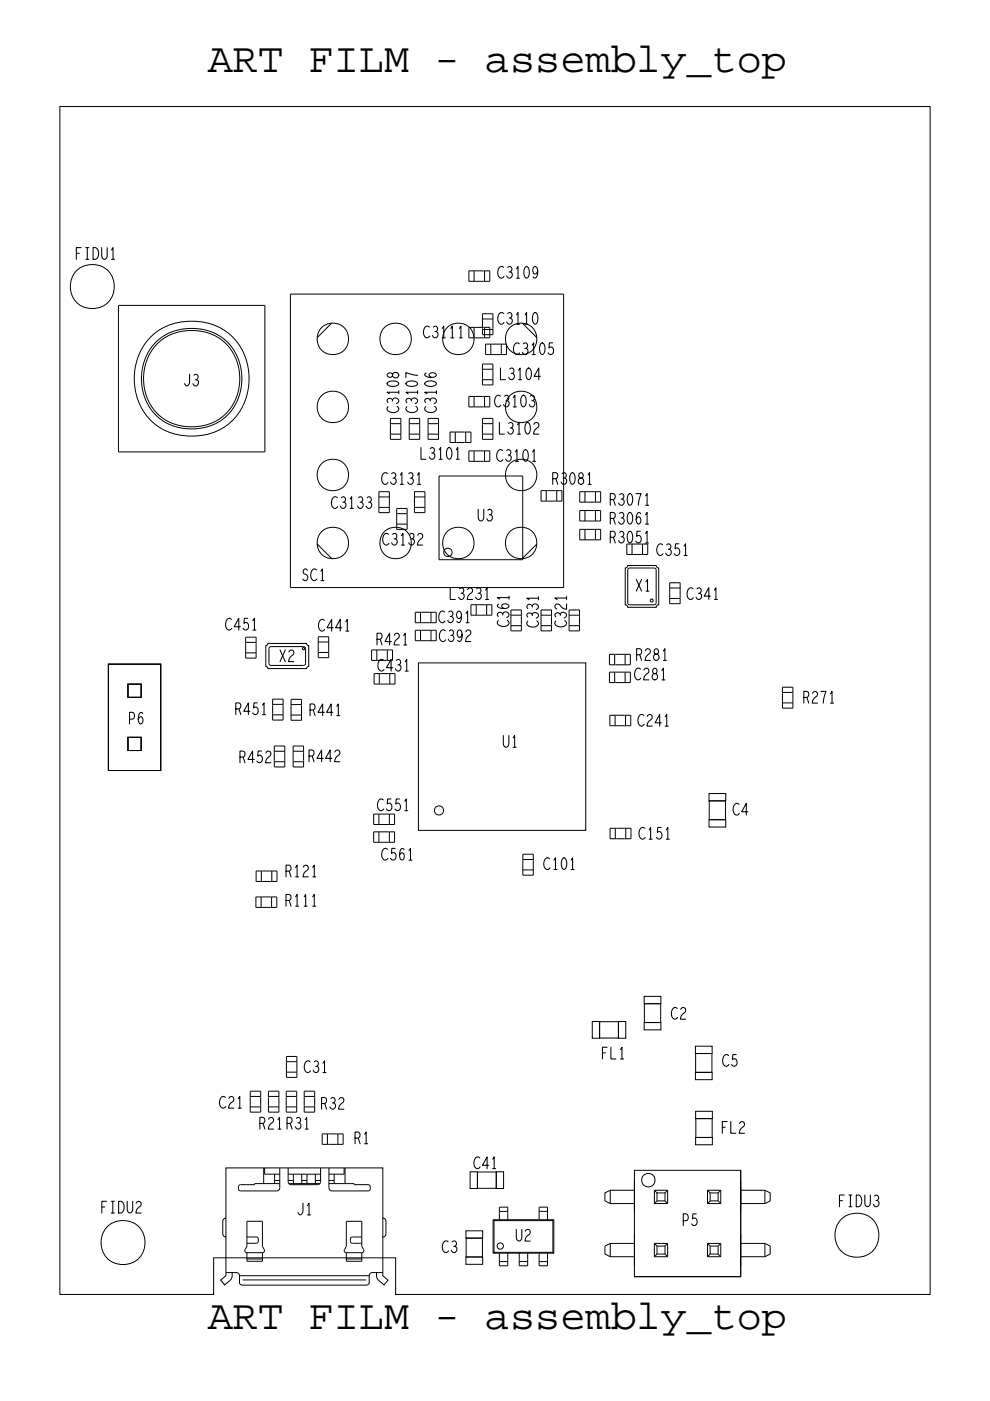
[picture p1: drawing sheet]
<svg xmlns="http://www.w3.org/2000/svg" width="210mm" height="297mm" viewBox="0 0 210 297" stroke-linecap="round" stroke-linejoin="round" font-family="sans-serif">
<!-- layer: Board Outline -->
<path d="M12.7 22.6h184.6v251.8h-113.4v-7.8h-38.6v7.8h-32.6z" fill="none" stroke="#000" stroke-width=".21"/>
<!-- layer: Components -->
<g fill="none" stroke="#000" stroke-width=".21">
<path d="M99.5 59.6h1.1zM99.5 57.4h1.1zM99.5 57.4v2.2zM100.6 59.6h.2zM100.6 57.4v2.2zM100.6 57.4h.2zM100.8 57.4h1.8zM100.8 59.6h1.8zM102.6 59.6h.2zM102.6 57.4h.2zM102.8 59.6h1.1zM102.8 57.4v2.2z"/>
<path d="M102.8 57.4h1.1zM103.9 57.4v2.2zM25.1 64.7h31.1zM25.1 64.7v31.1zM32.4 71a13.1 13.1 0 0 1 16.5 0 12.8 12.8 0 0 1-1.2 19.5 12.9 12.9 0 0 1-16.4-2.2 13 13 0 0 1 1.1-17.3zM33.2 72.4a11.4 11.4 0 0 1 14.9 0 11.2 11.2 0 0 1-1.1 16.7 11.2 11.2 0 0 1-14.8-2.1 11.4 11.4 0 0 1 1-14.6zM33.3 73a10.9 10.9 0 0 1 14.8 0 10.8 10.8 0 0 1-1.1 15.5 10.7 10.7 0 0 1-14.7-2.1 10.9 10.9 0 0 1 1-13.4zM56.2 64.7v31.1zM61.6 62.3h58zM61.6 62.3v62.3zM70.3 68.5l-3 3.1zM99.5 71.6h1.1z"/>
<path d="M99.5 69.4h1.1zM100.6 71.6h.2zM100.6 69.4v2.2zM100.6 69.4h.2zM100.8 69.4h1.8zM100.8 71.6h1.8zM102.3 78.3v.2zM102.3 77.2h2.3zM102.3 77.2v1.1zM102.3 78.5v1.8zM102.3 69.8h2.3zM102.3 69.6v.2z"/>
<path d="M102.3 67.6v.2zM102.3 66.5h2.3zM102.3 66.5v1.1zM102.3 67.8v1.8zM102.3 69.8v1.2zM102.3 78.3h2.3zM102.3 67.6h2.3zM102.3 71h2.3zM102.6 71.6h.2zM102.6 69.4h.2zM102.8 71.6h1.1zM102.8 69.4v2.2z"/>
<path d="M102.8 69.4h1.1zM103 75.2h1.1zM103 73h1.1zM103 73v2.2zM103.9 69.4v2.2zM104.1 73v2.2zM104.1 73h.2zM104.1 75.2h.2zM104.3 73h1.8zM104.3 75.2h1.8zM104.6 78.3v.2zM104.6 77.2v1.1z"/>
<path d="M104.6 78.5v1.8zM104.6 69.8v1.2zM106.1 75.2h.2zM106.1 73h.2zM106.3 75.2h1.1zM106.3 73v2.2zM106.3 73h1.1zM107.4 73v2.2zM110.8 68.5l3.1 3.1zM119.6 62.3v62.3zM25.1 95.8h31.1zM82.8 92h2.2z"/>
<path d="M82.8 91.8v.2zM82.8 89.8v.2zM82.8 88.7v1.1zM82.8 90v1.8zM82.8 92v1.1zM82.8 89.8h2.2zM82.8 93.1h2.2zM85 89.8v.2zM85 91.8v.2zM85 88.7v1.1zM85 90v1.8zM85 92v1.1z"/>
<path d="M86.8 92h2.2zM86.8 91.8v.2zM86.8 89.8v.2zM86.8 88.7v1.1zM86.8 90v1.8zM86.8 92v1.1zM86.8 89.8h2.2zM86.8 93.1h2.2zM89 89.8v.2zM89 91.8v.2zM89 88.7v1.1zM89 90v1.8z"/>
<path d="M89 92v1.1zM90.8 92h2.2zM90.8 91.8v.2zM90.8 89.8v.2zM90.8 88.7v1.1zM90.8 90v1.8zM90.8 92v1.1zM90.8 89.8h2.2zM90.8 93.1h2.2zM93 89.8v.2zM93 91.8v.2zM93 88.7v1.1z"/>
<path d="M93 90v1.8zM93 92v1.1zM95.5 91.6h1.1zM95.5 91.6v2.2zM96.6 91.6v2.2zM96.6 91.6h.2zM96.8 91.6h1.8zM98.6 91.6h.2zM98.8 93.8h1.1zM98.8 91.6v2.2zM98.8 91.6h1.1zM99.5 86.3h1.1z"/>
<path d="M99.5 97.8h1.1zM99.5 84h1.1zM99.5 84v2.3zM99.5 95.6h1.1zM99.5 95.6v2.2zM99.9 91.6v2.2zM100.6 86.3h.2zM100.6 97.8h.2zM100.6 84v2.3zM100.6 84h.2zM100.6 95.6v2.2zM100.6 95.6h.2z"/>
<path d="M100.8 84h1.8zM100.8 95.6h1.8zM100.8 86.3h1.8zM100.8 97.8h1.8zM102.3 80.5h2.3zM102.3 80.3v.2zM102.3 80.5v1.1zM102.3 92h2.3zM102.3 91.8v.2zM102.3 89.8v.2zM102.3 88.7h2.3zM102.3 88.7v1.1z"/>
<path d="M102.3 90v1.8zM102.3 92v1.1zM102.3 81.6h2.3zM102.3 89.8h2.3zM102.3 93.1h2.3zM102.6 86.3h.2zM102.6 97.8h.2zM102.6 84h.2zM102.6 95.6h.2zM102.8 86.3h1.1zM102.8 97.8h1.1zM102.8 84v2.3z"/>
<path d="M102.8 84h1.1zM102.8 95.6v2.2zM102.8 95.6h1.1zM103.9 95.6v2.2zM104.6 80.3v.2zM104.6 80.5v1.1zM67.3 115.3l3.1 3.1zM80.4 107.6h2.2zM80.4 107.3v.3zM80.4 105.3v.3zM80.4 104.2h2.2zM80.4 104.2v1.1z"/>
<path d="M80.4 105.6v1.7zM80.4 107.6v1.1zM80.4 105.3h2.2zM80.4 108.7h2.2zM82.6 105.3v.3zM82.6 107.3v.3zM82.6 104.2v1.1zM82.6 105.6v1.7zM82.6 107.6v1.1zM84.1 111.1h2.3zM84.1 110.9v.2zM84.1 108.9v.2z"/>
<path d="M84.1 111.1v1.1zM84.1 109.1v1.8zM84.1 107.8h2.3zM84.1 107.8v1.1zM84.1 108.9h2.3zM86.4 108.9v.2zM86.4 110.9v.2zM86.4 111.1v1.1zM86.4 109.1v1.8zM86.4 107.8v1.1zM87.9 107.6h2.2zM87.9 107.3v.3z"/>
<path d="M87.9 105.3v.3zM87.9 104.2h2.2zM87.9 104.2v1.1zM87.9 105.6v1.7zM87.9 107.6v1.1zM87.9 105.3h2.2zM87.9 108.7h2.2zM90.1 105.3v.3zM90.1 107.3v.3zM90.1 104.2v1.1zM90.1 105.6v1.7zM90.1 107.6v1.1z"/>
<path d="M93.1 118.7h17.8zM93.1 100.9v17.8zM93.1 100.9h17.8zM110.8 118.4l3.1-3.1zM110.9 100.9v17.8zM114.8 106.2h1.1zM114.8 104h1.1zM114.8 104v2.2zM115.9 104v2.2zM115.9 106.2h.2zM116.1 106.2h1.8zM117.9 106.2h.2z"/>
<path d="M118.1 106.2h1.1zM118.1 104v2.2zM119.2 104v2.2zM123 106.5h1.1zM123 110.4h1.1zM123 114.4h1.1zM123 104.2h1.1zM123 104.2v2.3zM123 108.2h1.1zM123 108.2v2.2zM123 112.2h1.1zM123 112.2v2.2z"/>
<path d="M124.1 106.5h.2zM124.1 110.4h.2zM124.1 114.4h.2zM124.1 104.2v2.3zM124.1 104.2h.2zM124.1 108.2v2.2zM124.1 108.2h.2zM124.1 112.2v2.2zM124.1 112.2h.2zM124.3 104.2h1.8zM124.3 108.2h1.8zM124.3 112.2h1.8z"/>
<path d="M124.3 106.5h1.8zM124.3 110.4h1.8zM124.3 114.4h1.8zM126.1 106.5h.2zM126.1 110.4h.2zM126.1 114.4h.2zM126.1 104.2h.2zM126.1 108.2h.2zM126.1 112.2h.2zM126.3 106.5h1.1zM126.3 110.4h1.1zM126.3 114.4h1.1z"/>
<path d="M126.3 104.2v2.3zM126.3 104.2h1.1zM126.3 108.2v2.2zM126.3 108.2h1.1zM126.3 112.2v2.2zM126.3 112.2h1.1zM127.4 104.2v2.3zM127.4 108.2v2.2zM127.4 112.2v2.2zM133 117.5h1.1zM133 115.3v2.2zM133.2 119.9h6l.1 .3 .4 .2v7.8l-.3 .2-.2 .3h-6l-.2-.3-.4-.2v-7.8l.4-.1z"/>
<path d="M134.1 117.5h.2zM134.1 115.3v2.2zM134.3 117.5h1.8zM136.1 117.5h.2zM136.3 117.5h1.1zM136.3 115.3v2.2zM137.4 115.3v2.2zM52.1 138.4h2.2zM52.1 138.2v.2zM52.1 136.2v.2zM52.1 135.1v1.1zM52.1 136.4v1.8z"/>
<path d="M52.1 138.4v1.1zM52.1 136.2h2.2zM52.1 139.5h2.2zM54.3 136.2v.2zM54.3 138.2v.2zM54.3 135.1v1.1zM54.3 136.4v1.8zM54.3 138.4v1.1zM56.8 136.4h8.2l.2 .3 .3 .2v4.4l-.3 .1-.2 .3h-8.2l-.1-.3-.3-.1v-4.4l.3-.2zM57.1 137.5v3.1zM57.5 137.1h6.9zM57.5 137.1l-.3 .1-.1 .3"/>
<path d="M61.6 124.6h58zM64.2 137.4h.4v.3h-.4zM64.4 137.1l.3 .1 .1 .3M64.8 137.5v3.1zM67.5 138.3h2.2zM67.5 138.1v.2zM67.5 136.1v.2zM67.5 135v1.1zM67.5 136.3v1.8zM67.5 138.3v1.1zM67.5 136.1h2.2zM67.5 139.4h2.2z"/>
<path d="M69.7 136.1v.2zM69.7 138.1v.2zM69.7 135v1.1zM69.7 136.3v1.8zM69.7 138.3v1.1zM78.8 137.8v2.2zM79.9 137.8v2.2zM82.1 137.8v2.2zM83.3 137.8v2.2zM88.1 135.8h1.1zM88.1 132h1.1zM88.1 133.6h1.1z"/>
<path d="M88.1 133.6v2.2zM88.1 129.8h1.1zM88.1 129.8v2.2zM89.2 135.8h.2zM89.2 132h.2zM89.2 133.6v2.2zM89.2 133.6h.2zM89.2 129.8v2.2zM89.2 129.8h.2zM89.4 133.6h1.8zM89.4 129.8h1.8zM89.4 135.8h1.8z"/>
<path d="M89.4 132h1.8zM91.2 133.6h.2zM91.2 129.8h.2zM91.2 135.8h.2zM91.2 132h.2zM91.4 135.8h1.1zM91.4 132h1.1zM91.4 133.6v2.2zM91.4 133.6h1.1zM91.4 129.8v2.2zM91.4 129.8h1.1zM101 130.4h.2z"/>
<path d="M101.2 130.4h1.8zM103 130.4h.2zM103.2 130.4h1.1zM103.2 128.2v2.2zM108.4 132.6h2.2zM108.4 129.3h2.2zM108.4 130.4h2.2zM108.4 133.7h2.2zM114.8 132.6h2.2zM114.8 129.3h2.2zM114.8 130.4h2.2zM114.8 133.7h2.2z"/>
<path d="M120.7 132.6h2.2zM120.7 129.3h2.2zM120.7 130.4h2.2zM120.7 133.7h2.2zM122.9 130.4v.2zM122.9 132.4v.2zM122.9 129.3v1.1zM122.9 130.6v1.8zM122.9 132.6v1.1zM129.3 138.7h1.1zM129.3 138.7v2.2zM130.4 138.7h.2z"/>
<path d="M130.4 138.7v2.2zM130.6 138.7h1.8zM132.4 138.7h.2zM132.6 138.7h1.1zM132.6 138.7v2.2zM133.2 127.8l.1 .3 .3 .1M133.2 120.8v7zM133.6 120.4h5.1zM133.6 128.2h5.1zM133.6 120.4l-.3 .2-.1 .2M138 127.1h.5v.4h-.5zM138.7 120.4l.4 .1 .1 .3"/>
<path d="M139.2 127.8l-.2 .3-.3 .1M139.2 120.8v7zM142.1 126.9h2.2zM142.1 126.6v.3zM142.1 124.6v.3zM142.1 123.5h2.2zM142.1 123.5v1.1zM142.1 124.9v1.7zM142.1 126.9v1.1zM142.1 124.6h2.2zM142.1 128h2.2zM144.3 124.6v.3z"/>
<path d="M144.3 126.6v.3zM144.3 123.5v1.1zM144.3 124.9v1.7zM144.3 126.9v1.1zM23 140.8h11.1v22.5h-11.1zM27.1 145h2.8v2.8h-2.8zM27.1 156.3h2.8v2.8h-2.8zM57.1 140.6l.1 .3 .3 .2M57.5 141.1h6.9zM57.8 151.5h2.2zM57.8 148.2h2.2zM57.8 149.3h2.2z"/>
<path d="M57.8 152.6h2.2zM58.2 158.2h2.2zM58.2 159.3h2.2zM60 149.3v.2zM60 151.3v.2zM60 148.2v1.1zM60 149.5v1.8zM60 151.5v1.1zM60.4 159.3v.2zM60.4 158.2v1.1zM60.4 159.5v1.8zM61.7 151.6h2.3z"/>
<path d="M61.7 151.4v.2zM61.7 149.4v.2zM61.7 148.3h2.3zM61.7 148.3v1.1zM61.7 149.6v1.8zM61.7 151.6v1.1zM61.7 149.4h2.3zM61.7 152.7h2.3zM62.2 159.3v.2zM62.2 158.2h2.2zM62.2 158.2v1.1zM62.2 159.5v1.8z"/>
<path d="M62.2 159.3h2.2zM64 149.4v.2zM64 151.4v.2zM64 148.3v1.1zM64 149.6v1.8zM64 151.6v1.1zM64.8 140.6l-.1 .3-.3 .2M79.4 145h1.1zM79.4 142.8v2.2zM80.5 145h.2zM80.5 142.8v2.2zM80.7 145h1.8z"/>
<path d="M82.5 145h.2zM82.7 145h1.1zM82.7 142.8v2.2zM83.8 142.8v2.2zM88.8 140.5h35.4v35.5h-35.4zM129.3 140.9h1.1zM129.3 144.7h1.1zM129.3 142.5h1.1zM129.3 142.5v2.2zM129.4 153.8h1.1zM129.4 151.6h1.1zM129.4 151.6v2.2z"/>
<path d="M130.4 140.9h.2zM130.4 144.7h.2zM130.4 142.5v2.2zM130.4 142.5h.2zM130.5 153.8h.2zM130.5 151.6v2.2zM130.5 151.6h.2zM130.6 142.5h1.8zM130.6 140.9h1.8zM130.6 144.7h1.8zM130.7 153.8h1.8zM130.7 151.6h1.8z"/>
<path d="M132.4 140.9h.2zM132.4 144.7h.2zM132.4 142.5h.2zM132.5 153.8h.2zM132.5 151.6h.2zM132.6 140.9h1.1zM132.6 144.7h1.1zM132.6 142.5v2.2zM132.6 142.5h1.1zM132.7 153.8h1.1zM132.7 151.6v2.2zM132.7 151.6h1.1z"/>
<path d="M133.8 151.6v2.2zM166 149h2.2zM166 148.8v.2zM166 146.8v.2zM166 145.7h2.2zM166 145.7v1.1zM166 147v1.8zM166 149v1.1zM166 146.8h2.2zM166 150.1h2.2zM168.2 146.8v.2zM168.2 148.8v.2z"/>
<path d="M168.2 145.7v1.1zM168.2 147v1.8zM168.2 149v1.1zM58.2 161.5h2.2zM58.2 162.6h2.2zM60.4 161.3v.2zM60.4 161.5v1.1zM62.2 161.5h2.2zM62.2 161.3v.2zM62.2 161.5v1.1zM62.2 162.6h2.2zM79.3 178.6h1.1z"/>
<path d="M79.3 174.8h1.1zM79.3 176.3h1.1zM79.3 176.3v2.3zM79.3 172.6v2.2zM80.4 174.8h.2zM80.4 176.3h.2zM80.4 176.3v2.3zM80.4 172.6v2.2zM80.6 176.3h1.8zM80.6 174.8h1.8zM82.4 176.3h.2zM82.4 174.8h.2z"/>
<path d="M82.6 174.8h1.1zM82.6 176.3h1.1zM82.6 176.3v2.3zM82.6 172.6v2.2zM83.7 176.3v2.3zM83.7 172.6v2.2zM129.4 177.8h1.1zM129.4 175.6h1.1zM129.4 175.6v2.2zM130.5 177.8h.2zM130.5 175.6h.2zM130.5 175.6v2.2z"/>
<path d="M130.7 175.6h1.8zM130.7 177.8h1.8zM132.5 177.8h.2zM132.5 175.6h.2zM132.7 177.8h1.1zM132.7 175.6h1.1zM132.7 175.6v2.2zM133.8 175.6v2.2zM150.4 168.2h3.5v1.6h-3.5zM150.4 173.8h3.5v1.5h-3.5zM150.4 169.8h3.5v4h-3.5zM54.3 192.4h1.1z"/>
<path d="M54.3 190.1h1.1zM54.3 190.1v2.3zM54.3 186.9h1.1zM54.3 184.6h1.1zM54.3 184.6v2.3zM55.4 192.4h.2zM55.4 190.1v2.3zM55.4 190.1h.2zM55.4 186.9h.3zM55.4 184.6v2.3zM55.4 184.6h.3zM55.6 190.1h1.8z"/>
<path d="M55.6 192.4h1.8zM55.7 184.6h1.7zM55.7 186.9h1.7zM57.4 192.4h.2zM57.4 190.1h.2zM57.4 186.9h.3zM57.4 184.6h.3zM57.6 192.4h1.1zM57.6 190.1v2.3zM57.6 190.1h1.1zM57.7 186.9h1.1zM57.7 184.6v2.3z"/>
<path d="M57.7 184.6h1.1zM58.7 190.1v2.3zM58.8 184.6v2.3zM110.9 184.4h2.2zM110.9 184.2v.2zM110.9 182.2v.2zM110.9 184.4v1.1zM110.9 182.4v1.8zM110.9 181.1h2.2zM110.9 181.1v1.1zM110.9 182.2h2.2zM110.9 185.5h2.2z"/>
<path d="M113.1 182.2v.2zM113.1 184.2v.2zM113.1 184.4v1.1zM113.1 182.4v1.8zM113.1 181.1v1.1zM125.6 216.5h1.6v3.6h-1.6zM127.2 216.6h4v3.5h-4zM131.2 216.5h1.5v3.6h-1.5zM136.6 211.2h3.6v1.6h-3.6zM136.6 216.8h3.6v1.5h-3.6zM136.7 212.8h3.4v4h-3.4zM53.1 232.4v.3z"/>
<path d="M53.1 231.3h2.2zM53.1 231.3v1.1zM53.1 234.7h2.2zM53.1 234.4v.3zM53.1 234.7v1.1zM53.1 232.7v1.7zM53.1 232.4h2.2zM53.1 235.8h2.2zM55.3 232.4v.3zM55.3 231.3v1.1zM55.3 234.4v.3zM55.3 234.7v1.1z"/>
<path d="M55.3 232.7v1.7zM56.9 232.4v.3zM56.9 231.3h2.3zM56.9 231.3v1.1zM56.9 234.7h2.3zM56.9 234.4v.3zM56.9 234.7v1.1zM56.9 232.7v1.7zM56.9 232.4h2.3zM59.2 232.4v.3zM59.2 231.3v1.1zM59.2 234.4v.3z"/>
<path d="M59.2 234.7v1.1zM59.2 232.7v1.7zM60.7 232.4v.3zM60.7 231.3h2.2zM60.7 231.3v1.1zM60.7 234.7h2.2zM60.7 234.4v.3zM60.7 234.7v1.1zM60.7 232.7v1.7zM60.7 232.4h2.2zM60.8 227.3h2.2zM60.8 227.1v.2z"/>
<path d="M60.8 225.1v.2zM60.8 224h2.2zM60.8 224v1.1zM60.8 225.3v1.8zM60.8 227.3v1.1zM60.8 225.1h2.2zM60.8 228.4h2.2zM62.9 232.4v.3zM62.9 231.3v1.1zM62.9 234.4v.3zM62.9 234.7v1.1zM62.9 232.7v1.7z"/>
<path d="M63 225.1v.2zM63 227.1v.2zM63 224v1.1zM63 225.3v1.8zM63 227.3v1.1zM64.5 232.4v.3zM64.5 231.3h2.2zM64.5 231.3v1.1zM64.5 234.7h2.2zM64.5 234.4v.3zM64.5 232.7v1.7zM64.5 234.7v1.1z"/>
<path d="M64.5 232.4h2.2zM147.5 221.8h3.6v1.5h-3.6zM147.5 227.3h3.6v1.6h-3.6zM147.6 235.6h3.5v1.5h-3.5zM147.6 223.3h3.4v4h-3.4zM147.6 237.1h3.5v4h-3.5zM47.9 247.6h33.3v10.6l.5 .2 .2 .5v2.8l-.3 .4-.4 .1v8.2l1.1 1-.8 1-1.4-1.3-.2-.5v-.8h-.9l-.4 .1-.3 .3v1.9l-.6 .3h-26.3l-.6-.3v-1.7l-.2-.4-.3-.2h-1l-.1 .8-.2 .6-1.3 1.2-.9-1 1.1-1v-8.2l-.4-.2-.2-.4v-2.8l.2-.4 .4-.2zM47.9 258.2v4zM50.6 251.6v.4zM50.6 252l.1 .3 .3 .2M51 252.5h7.7zM51 251.1h1.3z"/>
<path d="M51 251.1l-.3 .2-.1 .3M52.3 251.1h.7zM52.4 258.9v5.3zM52.4 258.9h3.3zM53 251.1h1zM54 250.9v.2zM54 250.9h5.3zM55.7 258.9v5.3zM55.9 247.6v3.3zM56.1 248.9h3.2zM56.1 247.6v1.3zM58.2 250.3v.6z"/>
<path d="M58.2 249.8v.5zM58.2 248.9v.9zM58.2 250.3h1.1zM59.3 247.6v4.2zM59.3 251.8l-.2 .5-.4 .2M61.1 247.6v2.9zM61.1 248.9h6.9zM61.1 250.3h1.1zM61.1 250.5l.2 .4 .5 .2M61.3 250.9h6.5zM61.8 251.1h5.5zM62.2 248.9v.9z"/>
<path d="M62.2 249.8v.5zM62.2 250.3v.6zM64 250.3v.6zM64 249.8v.5zM64 248.9v.9zM64 250.3h1.1zM65.1 248.9v.9zM65.1 249.8v.5zM65.1 250.3v.6zM66.9 250.3v.6zM66.9 249.8v.5zM66.9 248.9v.9z"/>
<path d="M66.9 250.3h1.1zM68 247.6v2.9zM68 250.5l-.2 .4-.5 .2M68.3 242.6h1.2zM68.3 240.4h1.2zM68.3 240.4v2.2zM69.5 242.6h.2zM69.5 240.4v2.2zM69.5 240.4h.2zM69.7 240.4h1.8zM69.7 242.6h1.8zM69.8 247.6v4.2z"/>
<path d="M69.8 248.9h3.2zM69.8 250.3h1.1zM69.8 251.8l.2 .5 .4 .2M69.8 250.9h5.3zM70.4 252.5h7.7zM70.9 248.9v.9zM70.9 249.8v.5zM70.9 250.3v.6zM71.5 240.4h.2zM71.5 242.6h.2zM71.7 242.6h1.1zM71.7 240.4v2.2z"/>
<path d="M71.7 240.4h1.1zM72.8 240.4v2.2zM73 247.6v1.3zM73.2 247.6v3.3zM73.5 258.9v5.3zM73.5 258.9h3.2zM75.1 251.1h1zM75.1 250.9v.2zM76.1 251.1h.7zM76.7 258.9v5.3zM76.8 251.1h1.3zM78.1 251.1l.3 .2 .1 .3"/>
<path d="M78.5 251.6v.4zM78.5 252l-.1 .3-.3 .2M81.2 258.2v4zM99.7 248.4h1.6v3.6h-1.6zM101.3 248.5h4v3.4h-4zM104.6 258.6l.2 .2zM104.6 258.6v7.1zM104.6 258.6h1.3zM104.8 258.8v6.7zM104.8 258.8h12.5zM105.3 248.4h1.5v3.6h-1.5zM105.9 258.6h1.8z"/>
<path d="M105.9 256.8h1.8zM105.9 255.9h1.8zM105.9 255.9v.9zM105.9 257.2v1.4zM105.9 256.8v.4zM107.7 255.9v.9zM107.7 257.2v1.4zM107.7 256.8v.4zM107.7 258.6h6.7zM114.4 255.9h1.7zM114.4 255.9v.9zM114.4 257.2v1.4z"/>
<path d="M114.4 256.8v.4zM114.4 258.6h1.7zM114.4 256.8h1.7zM116.1 258.6h1.4zM116.1 255.9v.9zM116.1 257.2v1.4zM116.1 256.8v.4zM117.3 258.8l.2-.2zM117.3 258.8v6.7zM117.5 258.6v7.1zM128.3 252.9l1.1-.6h5.2v2.8h-5.2l-1.1-.5zM129.4 252.3v2.8z"/>
<path d="M134.6 250.4v6.7zM134.6 248.1h22.5v22.5h-22.5zM138.8 252.3h2.8zM138.8 252.3l.6 .6zM138.8 255.1h2.8zM138.8 252.3v2.8zM139.4 252.9h1.7zM139.4 254.6h1.7zM139.4 252.9v1.7zM139.4 254.6l-.6 .5zM141.1 252.9v1.7zM141.1 254.6l.5 .5z"/>
<path d="M141.6 252.3l-.5 .6zM141.6 252.3v2.8zM147.6 241.1h3.5v1.6h-3.5zM150.1 252.3l.5 .6zM150.1 252.3h2.8zM150.1 255.1h2.8zM150.1 252.3v2.8zM150.6 254.6h1.7zM150.6 252.9v1.7zM150.6 254.6l-.5 .5zM150.6 252.9h1.7zM152.3 254.6l.6 .5z"/>
<path d="M152.3 252.9v1.7zM152.9 252.3l-.6 .6zM152.9 252.3v2.8zM157.1 252.3h5.1l1.2 .6v1.7l-1.2 .5h-5.1zM157.1 250.4v6.7zM157.1 248.1v22.5zM162.2 252.3v2.8zM47.9 269.8h1.4zM50.8 270.4h27.5zM51.5 271.3h26.2zM52 264.9v.4l.4 .3M52.4 263.6h.2z"/>
<path d="M52.4 262.2h2zM52.4 264.2l-.4 .7zM52.4 266.9v.5zM52.4 265.6v1.3zM52.4 267.4h3.3zM52.4 265.6h3.3zM52.4 266.9h3.3zM52.6 263.6h1.8zM54.4 262.2l.3 .2 .1 .3M54.8 262.7v.4zM54.8 263.1l-.1 .3-.3 .2M55.7 265.6v1.3z"/>
<path d="M55.7 266.9v.5zM55.7 264.2l.3 .7zM56 264.9v.4l-.3 .3M73.1 264.9v.4l.4 .3M73.5 264.2l-.4 .7zM73.5 266.9v.5zM73.5 265.6v1.3zM73.5 267.4h3.2zM73.5 265.6h3.2zM73.5 266.9h3.2zM74.3 262.7v.4zM74.3 263.1l.1 .3 .4 .2"/>
<path d="M74.8 263.6h1.7zM74.8 262.2h1.9zM74.8 262.2l-.3 .2-.2 .3M76.5 263.6h.2zM76.7 265.6v1.3zM76.7 266.9v.5zM76.7 264.2l.4 .7zM77.1 264.9v.4l-.4 .3M79.9 269.8h1.3zM98.8 260.9h3.6v1.6h-3.6zM98.8 266.5h3.6v1.5h-3.6zM98.9 262.5h3.4v4h-3.4z"/>
<path d="M104.6 265.7l.2-.2zM104.6 265.7h1.3zM104.8 265.5h12.5zM105.9 268.3h1.8zM105.9 267.4v.9zM105.9 265.7h1.8zM105.9 265.7v1.3zM105.9 267.4h1.8zM105.9 267v.4zM107.7 267.4v.9zM107.7 265.7h2.4zM107.7 265.7v1.3z"/>
<path d="M107.7 267v.4zM110.1 268.3h1.8zM110.1 267.4v.9zM110.1 265.7h1.8zM110.1 265.7v1.3zM110.1 267.4h1.8zM110.1 267v.4zM111.9 267.4v.9zM111.9 265.7h2.5zM111.9 265.7v1.3zM111.9 267v.4zM114.4 268.3h1.7z"/>
<path d="M114.4 267.4v.9zM114.4 265.7h1.7zM114.4 265.7v1.3zM114.4 267.4h1.7zM114.4 267v.4zM116.1 267.4v.9zM116.1 265.7h1.4zM116.1 265.7v1.3zM116.1 267v.4zM117.3 265.5l.2 .2zM128.3 264.2l1.1-.6zM128.3 265.8l1.1 .6z"/>
<path d="M128.3 264.2v1.6zM129.4 266.4h5.2zM129.4 263.6h5.2zM129.4 263.6v2.8zM134.6 261.6v6.8zM134.6 270.6h22.5zM138.8 263.6h2.8zM138.8 266.4h2.8zM138.8 263.6v2.8zM138.8 263.6l.6 .6zM139.4 264.2h1.7zM139.4 265.8h1.7z"/>
<path d="M139.4 264.2v1.6zM139.4 265.8l-.6 .6zM141.1 264.2v1.6zM141.1 265.8l.5 .6zM141.6 263.6v2.8zM141.6 263.6l-.5 .6zM150.1 263.6l.5 .6zM150.1 263.6h2.8zM150.1 266.4h2.8zM150.1 263.6v2.8zM150.6 265.8h1.7zM150.6 264.2v1.6z"/>
<path d="M150.6 265.8l-.5 .6zM150.6 264.2h1.7zM152.3 265.8l.6 .6zM152.3 264.2v1.6zM152.9 263.6v2.8zM152.9 263.6l-.6 .6zM157.1 263.6h5.1zM157.1 266.4h5.1zM157.1 261.6v6.8zM162.2 263.6v2.8zM162.2 263.6l1.2 .6zM162.2 266.4l1.2-.6z"/>
<path d="M163.4 264.2v1.6z"/>
<circle cx="19.6" cy="60.8" r="4.7"/>
<circle cx="70.6" cy="71.9" r="3.4"/>
<circle cx="83.9" cy="71.9" r="3.4"/>
<circle cx="97.2" cy="71.9" r="3.4"/>
<circle cx="110.5" cy="71.9" r="3.4"/>
<circle cx="70.6" cy="86.3" r="3.4"/>
<circle cx="110.5" cy="86.3" r="3.4"/>
<circle cx="70.6" cy="100.7" r="3.4"/>
<circle cx="70.6" cy="115.1" r="3.4"/>
<circle cx="83.9" cy="115.1" r="3.4"/>
<circle cx="95" cy="117.1" r=".89"/>
<circle cx="97.2" cy="115.1" r="3.4"/>
<circle cx="110.5" cy="100.7" r="3.4"/>
<circle cx="110.5" cy="115.1" r="3.4"/>
<circle cx="93.1" cy="171.8" r=".97"/>
<circle cx="137.5" cy="250.2" r="1.43"/>
<circle cx="26.1" cy="263.4" r="4.7"/>
<circle cx="106.1" cy="264.2" r=".67"/>
<circle cx="181.8" cy="261.9" r="4.7"/>
</g>
<g font-size="8.9">
<text x="44.1" y="15.2">ART FILM - assembly_top</text>
<text x="44.1" y="281.8">ART FILM - assembly_top</text>
</g>
<g font-size="4.2">
<text x="15.9" y="55">FIDU1</text>
<text x="105.4" y="59">C3109</text>
<text x="89.7" y="71.6">C3111</text>
<text x="105.4" y="68.7">C3110</text>
<text x="108.8" y="75.2">C3105</text>
<text x="38.9" y="81.8">J3</text>
<text x="105.9" y="80.5">L3104</text>
<text x="84.6" y="87.6" transform="rotate(-90 84.6 87.6)">C3108</text>
<text x="88.6" y="87.6" transform="rotate(-90 88.6 87.6)">C3107</text>
<text x="92.6" y="87.6" transform="rotate(-90 92.6 87.6)">C3106</text>
<text x="104.8" y="86.3">C3103</text>
<text x="105.7" y="92">L3102</text>
<text x="89" y="97.4">L3101</text>
<text x="105.2" y="97.8">C3101</text>
<text x="70.2" y="107.8">C3133</text>
<text x="80.8" y="102.7">C3131</text>
<text x="117" y="102.7">R3081</text>
<text x="129.2" y="107.1">R3071</text>
<text x="101.2" y="110.4">U3</text>
<text x="129.2" y="111.1">R3061</text>
<text x="81" y="115.6">C3132</text>
<text x="129.2" y="115.1">R3051</text>
<text x="139.2" y="117.8">C351</text>
<text x="64" y="123.1">SC1</text>
<text x="134.7" y="125.3">X1</text>
<text x="95.2" y="127.1">L3231</text>
<text x="145.6" y="127.1">C341</text>
<text x="47.7" y="133.6">C451</text>
<text x="67.4" y="133.8">C441</text>
<text x="79.7" y="136.7">R421</text>
<text x="92.9" y="132">C391</text>
<text x="93.1" y="136">C392</text>
<text x="108" y="132.9" transform="rotate(-90 108 132.9)">C361</text>
<text x="114.2" y="133.1" transform="rotate(-90 114.2 133.1)">C331</text>
<text x="120.2" y="133" transform="rotate(-90 120.2 133)">C321</text>
<text x="59.2" y="140.3">X2</text>
<text x="80" y="142.3">C431</text>
<text x="134.8" y="140">R281</text>
<text x="134.5" y="144.1">C281</text>
<text x="170.2" y="149.1">R271</text>
<text x="27.2" y="153.5">P6</text>
<text x="49.8" y="151.5">R451</text>
<text x="65.5" y="151.7">R441</text>
<text x="135.2" y="153.9">C241</text>
<text x="50.6" y="161.7">R452</text>
<text x="65.3" y="161.5">R442</text>
<text x="106.6" y="158.4">U1</text>
<text x="79.9" y="171.9">C551</text>
<text x="155.4" y="172.8">C4</text>
<text x="135.4" y="177.9">C151</text>
<text x="60.4" y="185.9">R121</text>
<text x="80.8" y="182.3">C561</text>
<text x="115.2" y="184.3">C101</text>
<text x="60.4" y="192.1">R111</text>
<text x="142.3" y="216.1">C2</text>
<text x="64.4" y="227.4">C31</text>
<text x="127.5" y="224.5">FL1</text>
<text x="153.1" y="226">C5</text>
<text x="46.4" y="234.9">C21</text>
<text x="54.9" y="239.4">R21R31</text>
<text x="67.9" y="235.1">R32</text>
<text x="75" y="242.5">R1</text>
<text x="152.9" y="240.2">FL2</text>
<text x="100.4" y="247.7">C41</text>
<text x="21.3" y="257.2">FIDU2</text>
<text x="62.9" y="257.6">J1</text>
<text x="177.8" y="255.8">FIDU3</text>
<text x="109.3" y="263.1">U2</text>
<text x="144.7" y="259.8">P5</text>
<text x="93.7" y="265.5">C3</text>
</g>
</svg>
